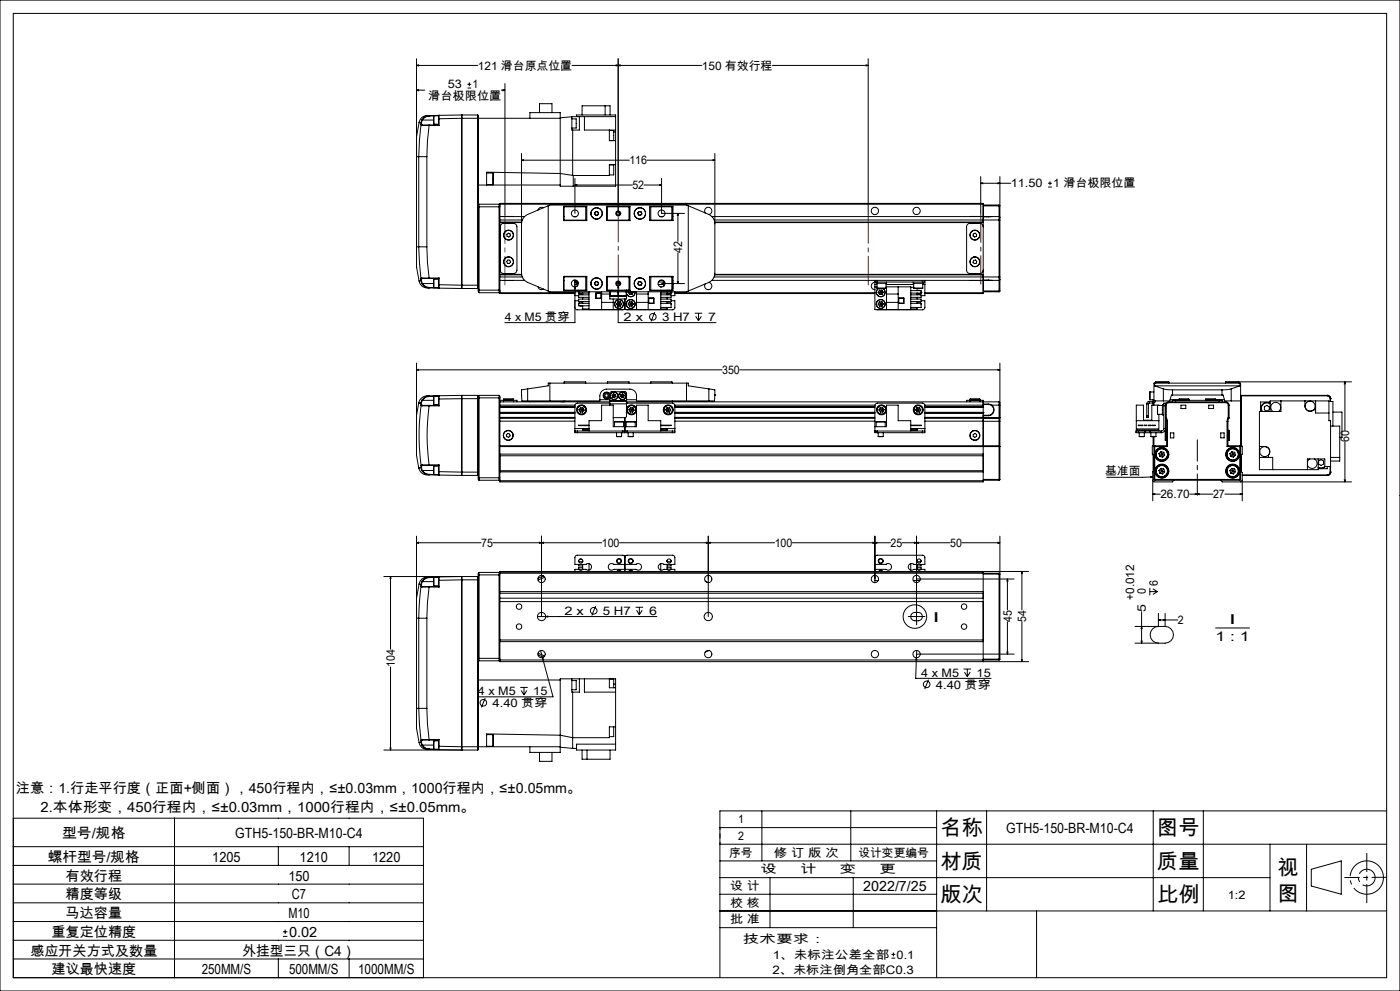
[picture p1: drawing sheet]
<svg xmlns="http://www.w3.org/2000/svg" width="420mm" height="297mm" viewBox="0 0 420 297" stroke-linecap="round" stroke-linejoin="round" font-family="sans-serif">
<g fill="none" stroke="#000" stroke-width=".3">
<path d="M0 0h420v297h-420zM4 4h412v289h-412zM125 19.6l.6-.2v.4zM125 19.6h18.3M125 17.6v56.4M184.9 19.4l.6 .2-.6 .2zM185.5 19.6l.6-.2v.4zM185.5 17.6v46.4M210.5 19.6h-38.9M231.7 19.6h28.8M259.9 19.4l.6 .2-.6 .2zM260.5 17.6v46.8"/>
<path d="M125 27l.6-.1v.3zM125 27h2.4M125.7 36.7l-.7 4.3v6h.6M125.7 36.7l.6 .1M126.3 37.4l-.7 9.6M126.3 37.4l.3 .2M126.3 36.8v.6M126.5 37.2l.2 .3M126.5 37.2l-.2 .2M126.5 36.8v.4M126.5 36.8h-.2M126.6 37.6h2.1"/>
<path d="M126.6 35.9l-.3 .9M126.6 35.9l.1 .1M126.7 37.5h2M126.7 37.5l-.1 .1M126.7 36l-.2 .8M126.7 36h3.4M128.7 34.6h-.2a2.56 2.56 0 0 0-2.8 2.1M128.7 37.6l-.5 4.7-.1 4.7M128.7 37.5v.1M128.7 34.6l-1.2 .4-.9 .9M128.7 34.6v.2M128.7 34.8l-1.5 .5-.5 .7"/>
<path d="M128.7 37.6h3M128.7 37.5h2.9M130.1 34.7l-1.4 .1M130.2 34.7v2.5M130.2 34.7h1.4M130.2 37.2h1.4M131.6 35.6h.1M131.6 34.7v.9M131.6 37.5l.1 .1M131.6 35.6v1.9M131.6 34.7h.1M131.7 34.6v1"/>
<path d="M131.7 34.6l6.8-.1v1M131.7 34.6l-.1 .1M131.7 35.6v2M131.7 34.6h-3M138.5 35.5v50M138.5 35.5l-6.8 .1M138.5 35.5h29.6M138.6 34.5v52M138.6 34.5h4.7M138.6 34.5l-.1 .1M140.2 26.4h1.2M140.2 25.3h1.2"/>
<path d="M140.8 24.7v1.1M143.3 34.5v52M143.3 34.5l.2 51M150.4 27h1.1M150.9 26.9l.6 .1-.6 .2zM151.5 25v39.4M159 35.5v-1.7h9.1v22h16.6v-13.6M161.9 33.8v-2.7h3.7v2.7M171.6 35.6h1.3v2.8h-1.3M171.6 35l-3.5 .3M171.8 39v13.6M173 35v-.5h11.7v5"/>
<path d="M173.8 35v4h-2.2v-4M174.6 34.5v-2.8h8.4v2.8M175.3 35v4h9.4M181.5 31.7v2.8M182.8 39.1h1.3v3M182.8 39v3.1l1.9 .1M184.1 39.5h.6M184.7 39.5v2.7M184.7 35h-13.1M125.6 47h2.5M125.6 47v27M128.1 47v27"/>
<path d="M143.5 55.5h24.6M146 55.3h1.9M146 51.9h1.9M147.9 51.9v3.4M156.5 48l.6-.1v.3zM156.5 46v36.5a2.87 2.87 0 0 0 1.8 2.1l6.2 2.6M156.5 48h32.3M171.8 52.6h.2M171.8 52.6l-3.7-.6-22.1-.4v3.9M172 52.6v3.2M172.5 55.5l.6-.2v.3zM172.5 53.5v10.5"/>
<path d="M172.5 55.5h17.2M182.8 49.4h1.3v3h-1.3M184.7 49.4h-1.9v3.2h-10.8M193.2 55.5h5.3M194.1 48h20.4M197.9 55.3l.6 .2-.6 .1zM198.5 53.5v10.5h6.9M213.9 47.9l.6 .1-.6 .2zM214.5 46v35.9l-.3 1.1a2.84 2.84 0 0 1-1.5 1.6M294.2 54.9l.6-.1v.3zM294.2 54.9h9M294.2 52.9v11.3"/>
<path d="M299.4 54.8l.6 .1-.6 .2zM300 52.9v12.3M314.4 56.1h1.2M314.4 54.9h1.2M315 54.4v1.1M125 74v6l.7 4.2M125 74h.6M125.6 74l.7 9.6M125.6 74h2.5M128.1 74l.1 4.6 .5 4.7M143.5 62h6.5M143.7 61.2v26.5"/>
<path d="M143.7 61.2h6M143.7 61.2l-.2 .3M149.7 61.2v26.5M149.7 61.2l.3 .3M150 61.2v-.2h145v.2M150 61.5v.5M150 61.2v.3M150 62v25M150 64.9h7.4M150 66.7h6.5M150 61.2h145M150 65.9h6.7"/>
<path d="M150 66.6h6.5M150.5 67.1l3.6-.1a1.09 1.09 0 0 1 1 1v13a1.09 1.09 0 0 1-1 1h-3a1.02 1.02 0 0 1-1-1v-13.2zM151 64.9h3M152 70.2l.5-.3 .5 .2 .1 .6-.5 .3-.5-.2zM152.3 77.9l.6 .1 .2 .5-.3 .5-.6-.1-.2-.5zM163.1 62.3l-.2-.1a1.08 1.08 0 0 0-1.5 .8M164.5 61.7l-6.7 2.9a2.99 2.99 0 0 0-1.3 2.5M164.5 61.7v25.5M164.5 61.7l.5-.2h41l.5 .2M169.1 64.9h.1M169.1 61.8h6.9v4.3h-6.9zM169.1 65.9h.1"/>
<path d="M169.2 66h6.8M172 64.9h.9M175.7 62v4M176 62h-6.8v4.1M178.4 64l.2 .4M178.6 64.4l.6 .1M178.7 63.5l-.3 .5M178.7 63.5h.6M179.3 63.5l.2 .5M179.5 64l-.3 .5M182 61.8h7v4.3h-7zM182 62h7"/>
<path d="M182 66h7M182.2 62v4M182.4 61.8l.1 .2M188.7 62v4M191.4 63.7l.1 .6M191.5 64.3l.6 .2M191.9 63.4l.5 .2M191.9 63.4l-.5 .3M192.4 63.6l.1 .6M192.5 64.2l-.4 .3M194.9 62h6.8v4.1M194.9 61.8h7v4.3h-7z"/>
<path d="M194.9 66h6.8M195.2 62v4M198 64.9h.9M201.6 62v4M201.7 64.9h.2M201.7 65.9h.2M203.4 64v8.3M203.4 75.8v9.2M203.4 64l.1 .6h-.3zM206.5 61.7v25.5M206.5 61.7l6.2 2.6M211.6 63.8a1.11 1.11 0 0 1 .4-1.6 1.11 1.11 0 0 1 1.5 .7 1.11 1.11 0 0 1-.8 1.4"/>
<path d="M212.7 64.3l.9 .6a2.87 2.87 0 0 1 .9 2.2M213.6 64.9h82.9M214.2 65.9h85.5M214.4 66.6h80.6M214.5 66.7h80.5M291 64.9h3M292 70.1l.5-.2 .5 .3-.1 .6-.5 .2-.5-.3zM292.1 78l.6-.1 .3 .4-.2 .6-.5 .1-.4-.4zM295 68a1.02 1.02 0 0 0-1-1h-3a1.02 1.02 0 0 0-1 1v13a1.02 1.02 0 0 0 1 1h3a1.02 1.02 0 0 0 1-1M295 61.2v4.7M295 65.9v17.1M295 61.5h4.7"/>
<path d="M295 61.7h4.7M296.5 65h-1.5v.9M296.5 64.9h1.1M296.5 64.9v.1M297.6 64.9l-1.1 .1M297.6 64.9h2.1M299.7 64.9v1M299.7 64.9l.3 .3M299.7 65.9h.3M299.7 61.5l.3 .2h-.3M299.7 61.5v.2M299.7 61.7v3.2"/>
<path d="M299.7 65.9v17.1M300 65.2v.7M300 65.9v17.1M125.7 84.2a2.63 2.63 0 0 0 3 2.1M126.3 83.6l.2 .1M126.3 83.6v.5M126.3 84.1l.2 .1M126.3 84.1l.3 1M126.3 84.1l-.6 .1M126.5 84.2l.2 .8M126.5 83.7v.5M126.6 83.3h2.1"/>
<path d="M126.6 83.3l-.3 .3M126.6 83.3l.1 .2M126.6 85.1a2.46 2.46 0 0 0 2.1 1.2M126.7 83.5h2M126.7 83.5l-.2 .2M126.7 85l-.1 .1M126.7 85l1.3 1 .7 .1M126.7 85h3.4M128.7 83.3v.2M128.7 86.1v.2M128.7 83.3h3M128.7 83.5h2.9"/>
<path d="M128.7 86.3l3 .1M128.7 86.1l1.4 .1M130.2 83.7v2.5M130.2 83.7h1.4M131.6 85.3h.1M131.6 86.2l.1 .2M131.6 85.3v.9M131.6 86.2h-1.4M131.6 83.5v1.8M131.7 85.3v1.1M131.7 83.3l-.1 .2M131.7 83.3v2"/>
<path d="M131.7 85.3l6.8 .2M138.5 85.5v1l-6.8-.1M138.5 85.5h5M138.5 86.3l.1 .2M138.6 86.5h4.7M143.5 85.5v1.5M143.5 87l.2 .7M143.5 86.3l-.2 .2M143.5 87h6.5M143.7 87.7h6M150 87.7v.3h22.5M150 87v.5"/>
<path d="M150 87.5v.2M150 82.3h6.5M150 84h7.4M150 82.2h6.5M150 83h6.7M150 87.7h22.5M150 87.5l-.3 .2M150 82.4h6.5M151 84h3M161.4 86a1.07 1.07 0 0 0 1.7 .6M164.5 87.2l.5 .3h41l.5-.3M169.1 84h.1"/>
<path d="M169.1 82.8h6.9v4.3h-6.9zM169.1 83h.1M169.2 82.8v4.2h6.8M169.2 83h6.8M172 84h.9M172.5 86l.1 .6h-.3zM172.5 83.9v12.8h-21.1M172.5 92.1l.1 .4 .5 .3h14M172.5 90.1h1.1M172.5 88.6h1.1M173 84.5v.4h.5M173.1 84.9v.9"/>
<path d="M173.2 84.5h-.7v.8h.6M173.2 84.2v.3M173.2 84.5h.2M173.6 87.7h.1M173.6 87v.1M173.6 87.5v.3M173.6 90.9v.7h3.1M173.6 87.8h3.1M173.6 90.9h3.1M173.6 87.8l.6 .4 .6-.4v.6M173.7 88h1M173.9 91.6h.7"/>
<path d="M174.8 90.4v.5a.61 .61 0 0 0-.6-.4 .61 .61 0 0 0-.6 .4M174.8 89.1v.5M174.8 91.6v1h1.9M175.7 83v4M176.7 87.5v5.3h21.5v-5.3M176.7 88.4h-3.1v.7h3.1M176.7 89.6h-3.1v.8h3.1M178.4 85l.3 .5M178.6 84.5l-.2 .5M178.8 87.8h1.6v1.6h-1.6zM178.8 87.9h1.5v1.5h-1.5zM179.2 84.5l.3 .4"/>
<path d="M179.2 84.5h-.6M179.3 85.4l-.6 .1M179.5 84.9l-.2 .5M180.5 87.5v5.3M180.5 88.1h2.5M180.5 90.6h3.5M182 82.8h7v4.3h-7zM182 87h7M182 83h7M182.2 83v4M182.5 87l-.1 .1M183 87.5v.2"/>
<path d="M183 88.9v.7h5v-.7M183 87v.1M183 87.7v1.2M183 88.9h5M183 87.7h.1M183.1 88.6h2.2M183.1 87.5v1.1M183.5 87v.1M184 89.6v3.2M185 84.9h.9M185 91.1l.3 .7M185 91.1h1.5"/>
<path d="M185.2 84.5h.5M185.3 87.5v1.1M185.3 90.4h.8M185.3 90.4l-.3 .7M185.3 91.8h.8M185.3 90.4l.4 .7M185.3 87.7h.3M185.5 85.7l.1 .6h-.3zM185.5 84.2v12.5h29.3M185.6 88.6h2.3M185.6 87.5v1.1M185.7 91.1l-.4 .7"/>
<path d="M185.7 91.1l.4 .7M186.1 90.4l.4 .7M186.1 90.4l-.4 .7M186.5 91.1l-.4 .7M187.5 87v.1M187.5 89.6v3.2M187.9 87.5v1.1M187.9 87.7h.1M188 87.5v.2M188 87h.1M188 87.7v1.2M188.1 87l-.1 .1"/>
<path d="M188.5 91.1h1.5M188.5 91.1l.3 .7M188.5 87.6h1.5M188.5 87.6l.3 .7M188.6 87.5l-.1 .1M188.7 83v4M188.8 87.1h.1M188.8 90.4h.8M188.8 91.8h.8M188.8 90.4l-.3 .7M188.8 90.4l.4 .7M188.8 88.3h.8"/>
<path d="M189.1 87.5l.1 .1M189.2 91.1l-.4 .7M189.2 91.1l.4 .7M189.2 87.6l-.4 .7M189.2 87.6l.4 .7M189.3 87.5l-.1 .1M189.6 90.4l.4 .7M189.6 90.4l-.4 .7M189.9 87.5l.1 .1M190 91.1l-.4 .7M190 87.6l-.4 .7M190.5 87.5a1.3 1.3 0 0 1-1 1.4 1.3 1.3 0 0 1-1.5-.9"/>
<path d="M190.6 87.5a1.36 1.36 0 0 1-1 1.4 1.36 1.36 0 0 1-1.6-.8M191 87.5v5.3M191 88.1h3.5M191 90.6h3.5M191.4 85.1l.4 .4M191.6 84.6l-.2 .5M192.1 84.4l.4 .4M192.1 84.4l-.5 .2M192.4 85.4l-.6 .1M192.5 84.8l-.1 .6M194.5 87.5v5.3M194.6 89.3h1.6v1.6h-1.6z"/>
<path d="M194.6 89.4v1.5M194.9 82.8h7v4.3h-7zM194.9 83h6.8M195.2 83v4M196.1 89.4v1.5M196.4 93.5l-1.1 2.8M197.4 85.3h1.7M197.5 84.5h1.9M198 84h.9M198.2 86h.1M198.2 87v.1M198.2 88.4h3.1v.7h-3.1"/>
<path d="M198.2 89.6h3.1v.8h-3.1M198.2 87.8h3.1M198.2 90.9h3.1M198.5 85h6.9M199 84.5v.4h.5M199.1 84.9v.9M200.1 90.4v.5a.61 .61 0 0 1 .6-.4 .61 .61 0 0 1 .6 .4M200.1 87v.1M200.1 89.1v.5M200.1 92.1v.5h-1.9M200.2 88h1M200.4 87.1h.6"/>
<path d="M201.3 87.8l-.6 .4-.6-.4v.6M201.3 87.1h.1M201.3 87.5v.3zM201.3 90.9v.4M201.3 90.1h1.2v2.1l-.6 .6h-14M201.3 87.7h.1M201.3 90.9v1.2h-3.1M201.6 83v4M201.7 84.9h.2M201.7 84.5h.2M201.7 84h.2M201.7 86.4h.1"/>
<path d="M201.7 82.8v4.2h-6.8M201.7 83h.2M201.8 86.4h.1M201.8 84.9v1.5M201.8 85.3h.1M202.5 87.5v1.1h-1.2M202.5 88h60M202.5 87.7h60M203.2 84.4h.3l-.1 .6zM208.4 93.9h2.3M208.7 94.8l.8 1.3M209.5 93.9v2.2"/>
<path d="M210.4 94.8l-.9 1.3M212.7 84.6a1.11 1.11 0 0 1 .8 1.5 1.11 1.11 0 0 1-1.5 .6 1.11 1.11 0 0 1-.4-1.6M212.7 84.6l-6.2 2.6M213.6 84h48.9M214.2 83h85.5M214.4 82.4h80.6M214.5 82.3h80.5M214.5 82.2h80.5M262.5 84.6a1.09 1.09 0 0 0-1.1 1.1 1.09 1.09 0 0 0 1.1 1.1M262.5 84.5h.7M262.5 84h.7M262.5 84.5v.8"/>
<path d="M262.5 84v.5M262.5 85.3v7.5h10.7v-6.8h-7.4M262.5 86h.6M262.5 85.3h.6M263 84.5v.4h3v-.4M263.1 86.4h2.7M263.1 84.9v1.5M263.2 84v.5M263.2 84h13.5M263.2 84.5h13.5M263.5 91.2l.4 .6M263.5 87.6l.3 .7"/>
<path d="M263.5 87.6h.7M263.6 86.4a1.34 1.34 0 0 0-.4 2.1 1.34 1.34 0 0 0 2.1 0 1.34 1.34 0 0 0-.5-2.1M263.7 86.4a1.29 1.29 0 0 0-.5 2 1.29 1.29 0 0 0 2 0 1.29 1.29 0 0 0-.5-2M263.8 90.5l-.3 .7M263.8 90.5l.8 1.3M263.8 87h.8M263.8 87l-.3 .6M263.8 88.3h.8M263.8 87l.4 .6M264.2 87.6l-.4 .7M264.2 87.6l.4 .7M264.6 90.4l-.8 .1"/>
<path d="M264.6 90.4l.4 .7M264.6 90.4l-.7 1.4M264.6 87l.4 .6M264.6 87l-.4 .6M264.6 91.8h-.7M265 91.1l-.4 .7M265 91.1l-1.5 .1M265 87.6l-.4 .7M265 87.6h-.8M265.8 84.9v1.5M265.8 85.3h8.3M266 86v6.8"/>
<path d="M266 88.1h3.5M266 90.6h3.5M269.5 86v6.8M269.6 89.3h1.6v1.6h-1.6zM269.6 89.4v1.5M271.1 89.4v1.5M273.2 87.1h3.1v.7M273.2 88.4h3.1v.7h-3.1M273.2 89.6h3.1v.8h-3.1M273.2 87.8h3.1M273.2 90.9h3.1M273.2 86.1h.9"/>
<path d="M274 84.5v.4h3v-.4M274.1 86.4h.1M274.1 86.4h2.7M274.1 84.9v1.5M274.2 86.4h.1M275.1 90.4v.5a.61 .61 0 0 1 .6-.4 .61 .61 0 0 1 .6 .4M275.1 86.4v.7M275.1 89.1v.5M275.1 92.1v.5h-1.9M275.2 88h1M275.4 87.1h.6M276.3 87.8l-.6 .4-.6-.4v.6"/>
<path d="M276.3 87.5v.3M276.3 90.9v.4M276.3 90.1h1.2v2.1l-.6 .6h-14M276.3 87.7h.1M276.3 90.9v1.2h-3.1M276.7 84.5h.8M276.7 84h.8M276.7 84v.5M276.8 86.4h-2.6M276.8 84.9v1.5M276.8 85.3h.7M277.5 84.5v.8"/>
<path d="M277.5 84v.5M277.5 85.3v3.3h-1.2M277.5 84h19M277.5 87.7h17.5M291 84h3M295 83v4.7M295 87.7v.3h-17.5M295 83v1h1.5M295 87.5h4.7M295 87.2h4.7M296.5 84h1.1M296.5 84h.1"/>
<path d="M297.6 84h2.1M299.7 83h.3M299.7 83v1M299.7 87.2h.3M299.7 87.2v.3M299.7 84v3.2M300 83v.8M300 83.8l-.3 .2M300 87.2l-.3 .3M300 83.8v3.4M125 110.8l.6-.1v.3zM125 108.8v15.7"/>
<path d="M125 110.8h91.6M126.6 119.9l-.3 1M126.6 119.9l.1 .1M126.7 120l-.2 .8M126.7 120h3.4M128.7 118.7a2.65 2.65 0 0 0-3.1 2.1M128.7 118.7a2.6 2.6 0 0 0-2.1 1.2M128.7 118.7v.1M128.7 118.8l-.8 .2-1.2 1M130.1 118.8h-1.4M130.2 118.7v2.5M130.2 118.7h1.4"/>
<path d="M131.6 119.6h.1M131.6 118.7v.9M131.6 119.6v1.9M131.6 118.7h.1M131.7 118.6l6.8-.1v1M131.7 118.6v1M131.7 118.6l-.1 .1M131.7 119.6v2M131.7 118.6l-3 .1M138.5 119.5l-6.8 .1M138.5 119.5v22M138.5 119.5h5"/>
<path d="M138.6 118.5v24M138.6 118.5l-.1 .1M138.6 118.5h4.7M143.3 118.5v24M143.3 118.5l.2 .2M143.5 118.7v.5M143.5 119.2h6.5M143.5 119.2v24M143.7 118.5v25.4M143.7 118.5h6M143.7 118.5l-.2 .2M149.7 118.5v25.4"/>
<path d="M149.7 118.5l.3 .2v.5M150 119.2v14.4M151.1 119.7h3M151.1 119.7v.7M151.1 120h2.9M154.1 119.7v.7M158.3 116.6l-1.8 .2 .1 3.4h1.7M158.3 116.6l6.2-1v-.8h42v.8l6.2 1M158.3 116.6v3.6M165 114.8v5.4M169.2 114.8v-.4h6.5v.4M180 119.8h3"/>
<path d="M182.2 114.8v-.4h6.5v.4M183.7 118.5l.1 .5M183.7 118.5l.5 .1M183.8 119l.5 .2M184.1 118.1l-.4 .4M184.1 118.1l.5 .1M184.1 118.1l.2 1.1M184.2 118.6l-.4 .4M184.2 118.6l.5 .2M184.6 118.2l.1 .6M184.6 118.2l-.4 .4M184.7 118.8l-.4 .4"/>
<path d="M186.2 118.8l.4 .4M186.3 118.2l-.1 .6M186.3 118.2l.4 .4M186.7 118.6l.4 .4M186.7 118.6l-.5 .2M186.8 118.1l.5 .4M186.8 118.1l-.5 .1M186.8 118.1l-.2 1.1M187.1 119l-.5 .2M187.3 118.5l-.2 .5M187.3 118.5l-.6 .1M188 119.8h3"/>
<path d="M195.2 114.8v-.4h6.4l.1 .4M206 114.8v5.4M212.7 116.6l1.8 .2v1.6M212.7 116.6v3.6M214.5 118.4l-.2 1.8h-1.6M214.5 118.4h.1M221.9 110.8h78.1M291 119.7h3M291 119.7v.7M291 120h2.9M294 119.7v.7M299.4 110.7l.6 .1-.6 .2z"/>
<path d="M300 108.8v16.3M344.9 117.5l.1 2.3M344.9 117.5h.1M345 117.5h-.1M345 117.5v2.3M345 119.8h1.2M345 117.5h1.2M345.9 119.8v1.6M346.4 115.6h25.6M346.4 115.6l2.6 1M346.4 114.8v.8M346.7 114.8v-.4h4v.4"/>
<path d="M346.7 114.6h4M349 116.6l2.8 .2M349 116.6v3.6M351 119.8h2.7M351.8 118.4h-.4l-.5 1.8h-1.9M351.8 116.8h14.8M351.8 118.4h14.8M351.8 116.8v1.6M352.7 120h-1v.4M352.7 120h13M352.7 120v.4M353.7 119.7h3"/>
<path d="M353.7 119.9l.1 .1M353.7 119.9h3M353.7 119.7v.2M356.7 119.9l-.1 .1M356.7 119.7v.2M361.7 119.7h3M361.7 119.9v.1M361.7 119.9h3M361.7 119.7v.2M364.7 119.9l-.1 .1M364.7 119.8h2.6M364.7 119.7v.2"/>
<path d="M365.7 120h1v.4M365.7 120v.4M366.6 118.4h.3l.5 1.8h2M366.6 116.8v1.6M367.7 114.6h4M369.4 116.6l-2.8 .2M369.4 116.6v3.6M371.7 114.4v.4M372 115.6l-2.6 1M372 114.8v.8M372.2 118.5h26M372.2 119.2h.2"/>
<path d="M372.4 119.2v14.4M398.2 118.5h.1M398.2 118.5a.96 .96 0 0 1 1 1M398.2 118.6a.84 .84 0 0 1 .8 .9M398.2 118.6l-26 .1 .2 .5M398.2 118.5v.1M399 119.5h.2M399 119.5v.8M399.2 119.5h.1M399.2 119.5v.8M403.5 114.4v14.6M403.5 114.4l.1 .6h-.3z"/>
<path d="M405.4 114.4h-37.7v.4M125 124.5v12l.6 3.7M125.6 120.8h.1M125.6 120.8l.7 .1M125.6 120.8l-.6 3.7M126.3 120.9v.5M126.3 121.4a69.4 69.4 0 0 0 0 18.2M126.3 121.4l.3 .2M126.3 139.6l.2 .1M126.3 139.6v.5M126.5 121.3l.2 .2M126.5 121.3l-.2 .1"/>
<path d="M126.5 120.8v.5M126.5 139.7v.5M126.5 120.8l-.2 .1M126.6 139.3h2.1M126.6 139.3l-.3 .3M126.6 121.6h2.1M126.6 139.3l.1 .2M126.7 121.5h2M126.7 121.5l-.1 .1M126.7 139.5h2M126.7 139.5l-.2 .2M128.7 121.6a65.7 65.7 0 0 0 0 17.7"/>
<path d="M128.7 121.5v.1M128.7 139.3v.2M128.7 121.6h3M128.7 139.3h3M128.7 139.5h2.9M128.7 121.5h2.9M130.2 139.7v2.5M130.2 121.2h1.4M130.2 139.7h1.4M131.6 121.5l.1 .1M131.6 139.5v1.9M131.7 139.3l-.1 .2"/>
<path d="M131.7 139.3v2.1M150 133.6v.2M150 133.8h149.7M150 136.1h145M150 136.6h145M150 133.6h149.7M150 120.4h33M150 122h22.5M150 123.7h22.5M150 122.1h22.5M150 123.6h22.5M150 121.4h22.5"/>
<path d="M150 125.1h22.5M150 125.4h22.5M150 126.2h22.5M150 121.8h22.5M150 123.8h22.5M150.1 120.4v-.4h5v.4M151.9 130.3l.4-.4 .6 .2 .1 .5-.4 .5-.6-.2zM158.3 120.2h21.7a3.5 3.5 0 0 1 .6-3l1.4-.6h7a1.99 1.99 0 0 1 2 2v1.6h21.7M159 120.4h9.1M169.2 120.4h-.6M169.2 120.2v.2M172.5 129.2v.5h.7"/>
<path d="M172.5 129.2h.7M172.5 128.4v.8M172.5 128.4h4.2M173.2 129.2h13.5M173.2 129.2v.5M173.2 129.7h13.5M173.7 122.8l.4 .7M173.7 122.8h.8M174.1 123.5h.7M174.1 122.2h.8M174.1 122.2l-.4 .6M174.1 122.2l.4 .6"/>
<path d="M174.5 122.8l-.4 .7M174.5 122.8l.3 .7M174.5 122.8l.7 .1M174.9 122.2l.3 .7M174.9 122.2l-.4 .6M175.2 122.9l-.4 .6M176.7 129.2v-3.1h3.8v-4.7h3.5v6.5h7v-6.5h3.5v4.7h3.7v3.1M176.7 128.5h-1.9v.4h1.9M176.7 127.4h-3.1l3.1 .2M183 120.3v.7M183 120v.3M183 120v-2.1l.4-.5 4.3 .1 .3 .3v2.2"/>
<path d="M183 120.8l-10.2 .2-.3 .5v6.9M183 120.3h5M183 121h5M183 121v.4M183 120h5M184 125.2h3.5M184.4 126.4h2.7M184.4 126.4v1.5M185 130.8h1.5M185 129.7v1.1M186.5 129.7v1.1M186.7 129.7h.8"/>
<path d="M186.7 129.2h1.5M186.7 129.2v.5M187.1 126.4v1.5M187.5 129.7h.7M187.5 125.2v4.5M187.9 126.4h2.7M187.9 126.4v1.5M188 120.3v.7M188 121v3.8l-.5 .4M188 120v.3M188 120.9l14.1 .1 .4 .5v6.9M188 120.4h111.7"/>
<path d="M188.2 129.2h13.5M188.2 129.7h13.5M188.2 129.2v.5M188.5 130.8h1.5M188.5 129.7v1.1M188.7 122.8l.4 .7M188.7 122.8h.8M189.1 123.5h.7M189.1 122.2h.8M189.1 122.2l-.4 .6M189.1 122.2l.4 .6M189.5 122.8l-.4 .7"/>
<path d="M189.5 122.8l.3 .7M189.5 122.8l.7 .1M189.9 122.2l.3 .7M189.9 122.2l-.4 .6M190 129.7v1.1M190.2 122.9l-.4 .6M190.6 126.4v1.5M198.2 128.5h1.9v.4h-1.9M198.2 127.4h3.1l-3.1 .2M198.2 128.4h4.3M199.7 122.8l.4 .7M199.7 122.8h.8"/>
<path d="M200.1 123.5h.7M200.1 122.2h.8M200.1 122.2l-.4 .6M200.1 122.2l.4 .6M200.5 122.8l-.4 .7M200.5 122.8l.3 .7M200.5 122.8l.7 .1M200.9 122.2l.3 .7M200.9 122.2l-.4 .6M201.2 122.9l-.4 .6M201.7 129.2h.8M201.7 120.2v.2"/>
<path d="M201.7 129.2v.5M202.5 129.2v.5h-.8M202.5 128.4v.8M202.5 122h60M202.5 123.7h60M202.5 122.1h60M202.5 123.6h60M202.5 121.4h60M202.5 125.1h60M202.5 125.4h60M202.5 126.2h60M202.5 121.8h60"/>
<path d="M202.5 123.8h60M262.5 129.2h.7M262.5 127.9h3.5v-6.5h3.5v4.7h3.7v3.1M262.9 126.4h2.7M262.9 126.4h.1M262.9 126.4v1.5M263.2 129.2h13.5M263.2 129.7h13.5M263.2 129.2v.5M263.5 130.8h1.5M263.5 129.7v1.1M263.7 122.9l.4 .6"/>
<path d="M264.1 122.2l-.4 .7M264.1 122.2l.4 .6M264.5 122.8l-.4 .7M264.5 122.8l.4 .7M264.8 122.2h-.7M264.8 122.2l.4 .6M264.8 122.2l-.3 .6M264.9 123.5h-.8M265 129.7v1.1M265.2 122.8l-.3 .7M265.2 122.8l-1.5 .1M265.6 126.4v1.5"/>
<path d="M273.2 128.5h1.9v.4h-1.9M273.2 127.4h3.1l-3.1 .2M273.2 128.4h4.3M274.7 122.8l.4 .7M274.7 122.8h.8M275.1 123.5h.7M275.1 122.2h.8M275.1 122.2l-.4 .6M275.1 122.2l.4 .6M275.5 122.8l-.4 .7M275.5 122.8l.3 .7M275.5 122.8l.7 .1"/>
<path d="M275.9 122.2l.3 .7M275.9 122.2l-.4 .6M276.2 122.9l-.4 .6M276.7 129.2h.8M276.7 129.2v.5M277.5 128.4v-6.9l-.4-.5-13.9-.2-.4 .2-.3 .5v8.2h.7M277.5 129.2v.5h-.8M277.5 128.4v.8M277.5 122h17.5M277.5 123.7h17.5M277.5 122.1h17.5M277.5 123.6h17.5"/>
<path d="M277.5 121.4h17.5M277.5 125.1h22.2M277.5 125.4h22.2M277.5 126.2l22.2 .1M277.5 121.8h17.5M277.5 123.8h17.5M290 120.4v-.4h5v.4M292 130.2l.5-.3 .5 .3v.6l-.5 .3-.5-.3zM295 125.4v19h-145v-10.6M295 120.4v1M295 121.8v.2M295 123.7v.1"/>
<path d="M295 125.1v.3M295 123.7h.1M295 120.4v.7h1.5M295 121.4v.4M295 122v1.7M295 123.8v1.3M295 124.5h1.5M295 124.6h1.5M295 121.2h1.5M296.5 121.2a1.62 1.62 0 0 1 1.6 1.6 1.62 1.62 0 0 1-1.6 1.7M296.5 121.1l1.1 .3M296.5 121.1v.1"/>
<path d="M296.5 124.5v.1M297.6 121.4a1.79 1.79 0 0 1 .5 2 1.79 1.79 0 0 1-1.6 1.2M297.6 121.4h2.1M299.7 133.6l.3 .2h-.3M299.7 133.6v.2M299.7 120.4v1M299.7 120.4l.3 .2v.8h-.3M299.7 125.1v.3M299.7 125.1h.3M299.7 125.4v.9M299.7 126.3h.3M299.7 121.4v3.7"/>
<path d="M299.7 126.3v7.3M299.7 133.8v9.9M300 125.3l-.3 .1M300 125.1v.2M300 125.3v1M300 126.3v17.4M340.9 126.1h6.8M341 128.5h6.5v.4h-6.5zM341.5 127.4l1.3 .2zM341.5 129.2h-.7v.5h.7M341.5 129.2h6.9M341.5 129.7h2"/>
<path d="M341.5 129.2v.5M341.8 130.8h1.5M341.8 129.7v1.1M343.3 127.4l.7 .2zM343.3 129.7v1.1M343.5 129.7h1.5M343.5 129.2v.5M344 124.7v.5h.5v-.5M344 121h.5M344 124.7h.5M344 121v3.7M344.5 127.4l.8 .2z"/>
<path d="M344.5 121v3.7M344.8 120.3l-.6 .2-.2 .5M344.8 120.8l-.3 .2M344.8 120.3v.5M345 129.7h3.4M345 129.2v.5M345.3 130.8h1.5M345.3 129.7v1.1M345.8 127.4l.8 .2zM345.9 133.6l-.2 .1v2.4l.5 .5M345.9 133.6h4.1M345.9 130.9v2.7"/>
<path d="M345.9 136.3v5.1M346.2 120l-.2 .3h-1.2M346.2 133.8h.2M346.2 133.8l.1-.2 .1 .2M346.2 120.8v.6M346.2 130.9v2.7M346.2 133.8v9.9M346.4 133.8h3.8M346.4 133.8v9.9M346.7 120.2l-.6 .6h-1.3M346.8 129.7v1.1M347.3 121.5h.1"/>
<path d="M347.2 121.5l.1 2.7M347.3 121.5v2.7M347.3 121.5h1.4M347.3 124.2h1.4M347.7 121.5l-2.2-.1v4.5h-2.5v-4.5h-2.1v7.8M347.7 124.2v5M347.7 136l.2 .8M347.7 136l.8 .2M347.9 136.8l.9 .2M348.3 135.4l-.6 .6M348.3 135.4l.8 .2M348.3 135.4l.2 .8"/>
<path d="M348.4 129.2v.5M348.5 136.2l-.6 .6M348.5 136.2l.9 .2M348.5 136.2l.3 .8M349 120.2h-2.8v-5.4h26v18.8M349.1 121.4h-.4v3h.4M349.1 128.4l-.3 .7-.4 .1M349.1 128.4h.5M349.1 121.6h.5M349.1 121.6v6.8M349.1 135.6l.3 .8M349.1 135.6l-.6 .6"/>
<path d="M349.4 136.4l-.6 .6M349.6 129v3M349.6 121.4v-.6h-.5v.8M349.6 128.4a1.26 1.26 0 0 1-1.2 1.3M349.6 121.4h.3M349.6 132h.3M349.6 129h.3M349.6 121.4v7M349.7 125.4l.3 .9M349.9 125.1v.2M349.9 125.1h-.3l.1 .3M349.9 121.4v3.7"/>
<path d="M349.9 129l.1 .1M349.9 125.3l.3 1M349.9 125.3l-.2 .1M349.9 129v3M350 131.9l-.1 .1M350 133.6l.2 .2M350 126.3h.2M350 126.3v7.3M350.2 126.3v7.5M350.6 120.7l-.5 .2-.2 .5M350.6 120.4v.3M350.6 120.4a.96 .96 0 0 0-1 1"/>
<path d="M350.6 120.4h17.1M350.6 120.7h17.1M351.1 129.7h1v1.5h-1zM354.3 121.4h1.4v1h-1.4zM362.6 121.4h1.5v1h-1.5zM366.2 129.7h1v1.5h-1zM367.7 120.7l.6 .2 .2 .5M367.7 120.4v.3M367.7 120.4a.96 .96 0 0 1 1 1M368.1 126.3h.3M368.1 133.8h3.8M368.1 126.3v7.5"/>
<path d="M368.4 131.9v.1M368.4 133.6l-.3 .2M368.4 133.6h4M368.4 126.3v7.3M368.4 129v.1M368.4 125.3l-.3 1M368.4 125.3l.3 .1M368.4 129v3M368.4 132h.3M368.4 129h.3M368.5 125.1h.2M368.5 121.4h.2"/>
<path d="M368.5 125.1l-.1 .2M368.5 121.4v3.7M368.7 125.4l-.3 .9M368.7 129v3M368.7 125.1v.3M368.7 121.4v3.7M369 136l.2 .8M369 136l.8 .2M369.2 136.8l.8 .2M369.4 120.2h2.8M369.6 135.4l-.6 .6M369.6 135.4l.8 .2"/>
<path d="M369.6 135.4l.2 .8M369.8 136.2l.8 .2M369.8 136.2l.2 .8M369.8 136.2l-.6 .6M370.4 135.6l.2 .8M370.4 135.6l-.6 .6M370.6 136.4l-.6 .6M371.9 133.8h.3M371.9 133.8v-.2l.3 .2M371.9 133.8v9.9M372.2 133.8v9.9M372.4 133.6l.3 .1v2.4l-.5 .5"/>
<path d="M372.4 136.3v5.1M377.8 133.8h1.6a1.56 1.56 0 0 1 1.4 .9 1.56 1.56 0 0 1-.3 1.7v.7M377.8 137.1h4v3.7M379.3 121.9l.7-.4 .8 .4v.9l-.8 .4-.7-.4zM381 120.9a1.73 1.73 0 0 0-2.2 .2 1.73 1.73 0 0 0-.2 2.2M381 121a1.65 1.65 0 0 0-2.1 .2 1.65 1.65 0 0 0-.2 2.1M381 123.3v-3.1h17.7v5.9h.5v15.4M381 120.5h-2.8v2.8M381.9 123.3a1.5 1.5 0 0 1-.3-2.2 1.5 1.5 0 0 1 2.2 0 1.5 1.5 0 0 1-.3 2.2M384.3 120.2v3.1h-6.5v17.5h17.7v-3.3M391.5 120.2v1.5a1.56 1.56 0 0 0 .9 1.5 1.56 1.56 0 0 0 1.7-.4h.6M393 137.5l-.8 .9"/>
<path d="M394.3 137.5a1.5 1.5 0 0 1 .3 2.5 1.5 1.5 0 0 1-2.4-.6M394.7 120.2v3.6h4M395.6 138.2l.7-.4 .8 .4v.9l-.8 .4-.7-.4zM397.5 139.8a1.72 1.72 0 0 1-2 .2M397.6 139.8l-.1 .1a1.73 1.73 0 0 1-2 .3M398.2 139.8v.7h-2.7M398.7 120.3h1.2v7.4M399 139.8v1.7M399.2 139.8h-1.8v-2.3h-5.2v3.3M399.2 137.1h2.7M399.2 127.7h2.7v10.5h-2.7M399.9 123.5h2.7v7.6h-.7"/>
<path d="M403.5 132.5v11.9M125.6 140.2a2.65 2.65 0 0 0 3.1 2.1M125.6 140.2h.1M126.3 140.1l.2 .1M126.3 140.1l.3 1M126.3 140.1l-.7 .1M126.5 140.2l.2 .8M126.6 141.1a2.63 2.63 0 0 0 2.1 1.2M126.7 141l-.1 .1M126.7 141l.5 .6 1.5 .6M126.7 141h3.4M128.7 142.2v.1"/>
<path d="M128.7 142.3l3 .1M128.7 142.2h1.4M130.2 142.2h1.4M131.6 141.4v.8M131.6 141.4h.1M131.6 142.2l.1 .2M131.6 142.2h.1M131.7 141.4v1M131.7 141.4l6.8 .1M138.5 141.5v1l-6.8-.1M138.5 141.5h5M138.5 142.3l.1 .2"/>
<path d="M138.6 142.5h4.7M143.5 143.2v.5l.2 .2M143.5 142.3l-.2 .2M143.5 143.2h6.5M143.7 143.9h6M150 141.1h145M150 141.4h145M150 144.1h145M150 143.7l-.3 .2M295 143.7h4.7M295 143.9h4.7M299.7 143.7h.3"/>
<path d="M299.7 143.7v.2M300 143.7l-.3 .2M345.2 142.8l.6 .1-.6 .2zM345.8 148.1l.6-.1v.2zM345.8 148.1h2.3M345.8 142.9l-13.8 .1M346.2 143.7l.2 .2M346.2 143.7h.2M346.2 141.1l-.4 .3v8.7M346.4 143.7v.2M346.4 143.7h25.5M346.4 143.9h25.5"/>
<path d="M347.7 141l.2 .8M347.7 141l1.7 .4M347.9 141.8l.9 .2M348.3 140.4l.8 .2M348.3 140.4l-.6 .6M348.3 140.4l.2 .8M348.5 141.2l-.6 .6M348.5 141.2l.3 .8M349.1 140.6l.3 .8M349.1 140.6l-.6 .6M349.4 141.4l-.6 .6M352.2 143.9l-.5 .5h-5.5l-.4-.3"/>
<path d="M356.9 148.1h7M358.6 148l.6 .1-.6 .1zM359.2 148.1l.6-.1v.2zM366.2 143.9l.5 .5h38.7M367.5 148.1h5.2M369 141l.2 .8M369 141l.8 .2M369.2 141.8l.8 .2M369.6 140.4l-.6 .6M369.6 140.4l.8 .2M369.6 140.4l.2 .8M369.8 141.2l.2 .8"/>
<path d="M369.8 141.2l.8 .2M370.4 140.6l.2 .8M370.4 140.6l-1.2 1.2M370.6 141.4l-.6 .6M371.9 143.7v.2M371.9 143.7h.3M372.1 148l.6 .1-.6 .1zM372.2 143.7l-.3 .2M372.2 141.1l.5 .5v8.5M372.7 142.5h25.5M372.7 143.9l-.5 .5M372.7 142.3h25.5"/>
<path d="M398.2 142.5h.1M398.2 142.3v.2M399 141.5a.84 .84 0 0 1-.8 .8M399 141.5h.2M399.2 141.5h.1M399.2 141.5a.96 .96 0 0 1-1 1M403.3 143.8h.3l-.1 .6zM117.2 172.8v21.8M117.2 172.8l.1 .6h-.3zM125 162.7l.6-.2v.3zM125 160.7v51.6M125 162.7h19.3"/>
<path d="M125.7 175l-.7 4.3v6h.6M125.7 175l.6 .2M126.3 175.7l-.7 9.6M126.3 175.7l.3 .2M126.3 175.2v.5M126.5 175.5l-.2 .2M126.5 175.5l.2 .3M126.5 175.1v.4M126.5 175.1l-.2 .1M126.6 175.9h2.1M126.6 174.2l-.3 1M126.6 174.2l.1 .1"/>
<path d="M126.7 175.8h2M126.7 175.8l-.1 .1M126.7 174.3l-.2 .8M126.7 174.3h3.4M128.7 173h-.2a2.56 2.56 0 0 0-2.8 2M128.7 175.9l-.5 4.7-.1 4.7M128.7 175.8v.1M128.7 173l-1.2 .3-.9 .9M128.7 173v.1M128.7 173.1l-1.5 .6-.5 .6M128.7 175.9h3M128.7 175.8h2.9"/>
<path d="M130.1 173.1h-1.4M130.2 173v2.5M130.2 173l1.4 .1M130.2 175.5h1.4M131.6 175.8l.1 .1M131.6 173.9h.1M131.6 173.1v.8M131.6 173.9v1.9M131.7 172.9v1M131.7 172.9l6.8-.1v1M131.7 172.9l-.1 .2M131.7 173.9v2"/>
<path d="M131.7 172.9l-3 .1M138.5 172.9l.1-.1v52l-.1-.2M138.5 173.8v50M138.5 173.8l-6.8 .1M138.5 173.8h5M143.3 172.8v52M143.3 172.8h-28.2M143.3 172.8l.2 .1M143.5 172.3v25M143.5 172.3h6.5M143.7 171.6v26.4M143.7 171.6l-.2 .2v.5"/>
<path d="M143.7 171.6h6M147.9 162.7h32.7M149.7 171.6v26.4M149.7 171.6l.3 .2h149.7M150 177.3h145M150 177.8h145M150 171.4h145M161.9 162.5l.6 .2-.6 .1zM162.5 162.7l.6-.2v.3zM162.5 160.7v24.1M163.1 172.6l-1.7 .7M163.4 173l-2 .8"/>
<path d="M172.5 171.3v-.7h3.2a1.03 1.03 0 0 0 1.5 0 1.03 1.03 0 0 0 0-1.4 1.03 1.03 0 0 0-1.5 0h-3.2l.1-2.5 .5-.3h13.8l.4 .2 .2 .5 .2-.5 .4-.2h13.8l.5 .3 .1 2.5h-3.3a1.03 1.03 0 0 0-1.4 0 1.03 1.03 0 0 0 0 1.4 1.03 1.03 0 0 0 1.4 0h3.3v.7M173.6 168v.3M173.6 169.2v.4h1.2M173.6 168.3h1.2M173.7 171.3l.5-.3 .5 .3M173.9 167.6h.7M174.8 168v.3M174.8 169.2v1.4M174.8 170.1h-1.2v.5M176.7 168.9v1.9M182.6 169.3a1.35 1.35 0 0 1 1.6-.1h6.5a1.03 1.03 0 0 1 1.5 0 1.03 1.03 0 0 1 0 1.4 1.03 1.03 0 0 1-1.5 0h-6.5a1.02 1.02 0 0 1-1.4 .1 1.02 1.02 0 0 1-.2-1.4zM185.1 171.3l.6-.4 .7 .4"/>
<path d="M185.2 171.3l.5-.3 .5 .3M187.1 166.5h.8M187.5 166.5v4.8M188.6 171.3l.6-.4 .7 .4M188.7 171.3l.5-.3 .5 .3M198.2 168.9v1.9M200.1 168v.3M200.1 169.2v1.4M200.1 170.1h1.2v.5M200.1 168.3h1.2M200.2 171.3l.5-.3 .5 .3M201.3 168v.3"/>
<path d="M201.3 169.2v.4h-1.2M211.6 174.2l1.1 .4M211.9 162.5l.6 .2-.6 .1zM212.5 162.7l.6-.2v.3zM212.5 160.7v24.1M232.4 162.7h-46.6M237.7 162.7h29.5M261.9 162.5l.6 .2-.6 .1zM262.5 162.7l.6-.2v.3zM262.5 174v.6M262.5 169.2h3.2a1.03 1.03 0 0 1 1.5 0 1.03 1.03 0 0 1 0 1.4 1.03 1.03 0 0 1-1.5 0h-3.2M262.5 167.1l.2-.5 .4-.2h13.8l.5 .3 .1 2.5h-3.3a1.03 1.03 0 0 0-1.4 0 1.03 1.03 0 0 0 0 1.4 1.03 1.03 0 0 0 1.4 0h3.3v.7"/>
<path d="M262.5 160.7v13.3M262.5 166.5h.4M262.5 174h1M263.6 171.3l.1-.2a.73 .73 0 0 1 1.2 .2M263.7 171.3l.5-.3 .5 .3M273.2 168.9v1.9M274 174h2M274.4 162.5l.6 .2-.6 .1zM275 173.5h29.2M275 162.7l.6-.2v.3zM275 160.7v21.6M275.1 168v.3"/>
<path d="M275.1 169.2v1.4M275.1 170.1h1.2v.5M275.1 168.3h1.2M275.2 171.3l.5-.3 .5 .3M276.3 168v.3M276.3 169.2v.4h-1.2M285 162.7h-14.3M288.6 162.7h11.4M295 179.3h-145M295 171.3v27M295 172h4.7M299.4 162.5l.6 .2-.6 .1z"/>
<path d="M299.7 171.8l.3 .2h-.3M299.7 171.8v.2M299.7 172v25.6M300 160.7v36.9M302.2 173.5v9.3M302.2 173.5l.2 .6h-.3zM306.6 171.3v11.5M306.6 171.3l.1 .6h-.3zM308.6 171.3h-158.6v27h158.6M344.9 176.2v2.2M344.9 177.3h2.3M345.9 176.5l1.3 .8"/>
<path d="M347.2 177.3l-1.3 .8M117.2 199.9v24.9M125.6 185.3h2.5M125.6 185.3v27M128.1 185.3v27M143.5 197.8l-.2 27M143.5 197.3v.5M143.5 197.3h6.5M143.5 197.8l.2 .2M143.7 198h6M150 180.2l145 .1M150 192.3h145"/>
<path d="M150 191.8h145M161.2 184.8h35.9M161.4 196.3l1.7 .7M161.4 195.8l2 .8M162.2 195l.5 2.1M162.7 197.1l.4 .6h-.3zM162.7 197.1l3.2 11.7h-22.6M163.7 184.8l.6-.2v.3zM178.7 181.6l-1.1 2.9M190.7 182h2.2M191 182.9l.8 1.4M191.8 182v2.3"/>
<path d="M192.7 182.9l-.9 1.4M212.7 195l-1.1 .4M273.6 183.9a2.17 2.17 0 0 1 3 .4 1.25 1.25 0 0 1-1.1 1.8 1.83 1.83 0 0 1-2.2-.8v-1zM273.7 184.8h2.5M274.9 197.1l.2 .6h-.4zM274.9 197.1l-.2 6.2h22.6M275 196h29.2M275 183.5v2.6M275 194.9l-.1 2.2M295 197.6h4.7M299.7 197.6h.3M299.7 197.6v.2"/>
<path d="M299.7 197.8h-149.7l-.3 .2M300 197.6l-.3 .2M302.1 195.4h.3l-.2 .6zM302.2 186.3v9.7M306.4 197.7h.3l-.1 .6zM306.6 186.3v12M342.3 192.2h.4l-.2 .6zM342.5 187.7l.2 .6h-.4zM342.5 183.3v9.5M347.5 185.8l.6-.1v.3zM347.5 183.8v3.9a2.5 2.5 0 0 0-2.4 2.5 2.5 2.5 0 0 0 2.4 2.6M347.5 185.8h5.8"/>
<path d="M348.9 185.7l.6 .1-.6 .2zM349.5 187.7a2.5 2.5 0 0 1 2.5 2.5 2.5 2.5 0 0 1-2.5 2.6h-9M349.5 187.7h-9M349.5 183.8v3.9M364.7 188.2h10.2M125 212.3v6l.7 4.2M125 212.3h.6M125.6 212.3l.7 9.6M125.6 212.3h2.5M128.1 212.3l.1 4.7 .5 4.6M143.5 203.8h24.6M145.6 209.2l-1.2 2.8"/>
<path d="M156.1 206h2.2M156.4 206.9l.8 1.4M157.2 206v2.3M158 206.9l-.8 1.4M171.6 204h1.3v2.7h-1.3M171.6 203.4v4h2.2v-4M171.8 207.4v16.9M175.3 203.4v4h9.4M182.8 203.5h1.3v2.6M182.8 203.4v2.7h1.9M184.1 217.8v3h-1.3M184.1 205h.6"/>
<path d="M184.7 205v1.1M184.7 206.1v18.7h-11.7v-1.8h11.7M184.7 205v-1.6h-16.6v22.1h-9.1v-1.7M184.7 217.8h-1.9v3.3h-11l-3.7-.8-22.1-.3v3.8M278.6 203.7l-1.2 2.8M289.1 200.5h2.2M289.3 201.4l.9 1.4M290.2 200.5v2.3M291 201.4l-.8 1.4M117 224.2h.3l-.1 .6zM125.7 222.5a2.63 2.63 0 0 0 3 2.1M126.3 221.9l.2 .1"/>
<path d="M126.3 221.9v.6M126.3 222.5h.2M126.3 222.5l.3 .9M126.3 222.5h-.6M126.5 222.5l.2 .8M126.5 222v.5M126.6 221.6h2.1M126.6 221.6l-.3 .3M126.6 221.6l.1 .2M126.6 223.4a2.46 2.46 0 0 0 2.1 1.2M126.7 221.8h2M126.7 221.8l-.2 .2"/>
<path d="M126.7 223.3l-.1 .1M126.7 223.3l1.3 1 .7 .2M126.7 223.3h3.4M128.7 221.6v.2M128.7 224.5v.1M128.7 221.6h3M128.7 221.8h2.9M128.7 224.6l3 .1M128.7 224.5h1.4M130.2 222v2.5M130.2 222h1.4M131.6 223.7v.8"/>
<path d="M131.6 223.7h.1M131.6 224.5l.1 .2M131.6 224.5h-1.4M131.6 221.8v1.9M131.7 223.7v1M131.7 221.6l-.1 .2M131.7 221.6v2.1M131.7 223.7l6.8 .1M138.5 223.8v1l-6.8-.1M138.5 223.8h29.6M143.3 224.8h-28.2M146 223.7h1.9"/>
<path d="M146 220.2h1.9M147.9 220.2v3.5M161.9 225.5v2.7h3.7v-2.7M168.1 223.9l3.7 .4M171.8 224.3h1.2M174.6 224.8v2.7h8.4v-2.7M176.1 224.8v2.7M4 245.2h123v47.8M4 253.7h123M4 259.4h123M52.4 245.2v47.8M83.5 253.7v5.7"/>
<path d="M104.7 253.7v5.7M216 253h200M216 248h65M216 258h65M228.6 243v15M255.2 243v15M281 243v50M296 243v30M346 243v30M361 243v30M381 253v20M392 253v20"/>
<path d="M416 243h-200v50M4 265h123M4 270.6h123M4 276.2h123M84.9 279.3h1.3M85.5 278.6v1.3M216 278h65M216 273h200M216 263h165M216 268h65M231 263v15M256 263v15"/>
<path d="M311 273v20M393.4 260.5l9-2.5v10l-9-2.5zM4 281.8h123M4 287.4h123M83.5 287.4v5.6M84.9 280.6h1.3M104.7 287.4v5.6M267.4 287.2h1.2M267.4 286h1.2M268 285.5v1.1"/>
<circle cx="152.6" cy="78.5" r="1.51"/>
<circle cx="152.6" cy="70.5" r="1.43"/>
<circle cx="152.6" cy="70.5" r="1.49"/>
<circle cx="152.6" cy="78.5" r="1.43"/>
<circle cx="172.5" cy="64" r="1.05"/>
<circle cx="179" cy="64" r="1.73"/>
<circle cx="179" cy="64" r="1.67"/>
<circle cx="185.5" cy="63.9" r=".51"/>
<circle cx="185.5" cy="64" r=".75"/>
<circle cx="192" cy="64" r="1.74"/>
<circle cx="192" cy="64" r="1.68"/>
<circle cx="198.5" cy="64" r="1.05"/>
<circle cx="262.5" cy="63.2" r="1.1"/>
<circle cx="275" cy="63.2" r="1.09"/>
<circle cx="292.5" cy="78.5" r="1.43"/>
<circle cx="292.5" cy="70.5" r="1.5"/>
<circle cx="292.5" cy="78.5" r="1.49"/>
<circle cx="292.5" cy="70.5" r="1.44"/>
<circle cx="172.5" cy="85" r="1.06"/>
<circle cx="179" cy="85" r="1.69"/>
<circle cx="179" cy="85" r="1.71"/>
<circle cx="185.5" cy="85" r=".76"/>
<circle cx="185.5" cy="85" r=".51"/>
<circle cx="185.7" cy="91.1" r="1.35"/>
<circle cx="185.7" cy="91.1" r="1.3"/>
<circle cx="189.2" cy="91.1" r="1.35"/>
<circle cx="189.2" cy="91.1" r="1.3"/>
<circle cx="192" cy="85" r="1.72"/>
<circle cx="192" cy="85" r="1.69"/>
<circle cx="195.9" cy="94.9" r=".99"/>
<circle cx="198.5" cy="85" r="1.06"/>
<circle cx="264.2" cy="91.1" r="1.35"/>
<circle cx="264.2" cy="91.1" r="1.3"/>
<circle cx="182" cy="118.5" r=".99"/>
<circle cx="182" cy="118.5" r=".5"/>
<circle cx="182" cy="118.5" r=".84"/>
<circle cx="184.2" cy="118.6" r="1.16"/>
<circle cx="184.2" cy="118.6" r="1.1"/>
<circle cx="186.7" cy="118.6" r="1.11"/>
<circle cx="186.7" cy="118.6" r="1.15"/>
<circle cx="152.5" cy="130.5" r="1.5"/>
<circle cx="152.5" cy="130.5" r="1.42"/>
<circle cx="174.5" cy="122.8" r="1.29"/>
<circle cx="174.5" cy="122.8" r="1.36"/>
<circle cx="174.5" cy="122.8" r="1.5"/>
<circle cx="189.5" cy="122.8" r="1.29"/>
<circle cx="189.5" cy="122.8" r="1.49"/>
<circle cx="189.5" cy="122.8" r="1.35"/>
<circle cx="200.5" cy="122.8" r="1.29"/>
<circle cx="200.5" cy="122.8" r="1.36"/>
<circle cx="200.5" cy="122.8" r="1.5"/>
<circle cx="264.5" cy="122.8" r="1.36"/>
<circle cx="264.5" cy="122.8" r="1.49"/>
<circle cx="264.5" cy="122.8" r="1.3"/>
<circle cx="275.5" cy="122.8" r="1.36"/>
<circle cx="275.5" cy="122.8" r="1.29"/>
<circle cx="275.5" cy="122.8" r="1.5"/>
<circle cx="292.5" cy="130.5" r="1.43"/>
<circle cx="292.5" cy="130.5" r="1.5"/>
<circle cx="348.5" cy="136.2" r="1.75"/>
<circle cx="348.6" cy="136.2" r="2.11"/>
<circle cx="348.6" cy="136.2" r="2"/>
<circle cx="348.6" cy="136.2" r="1.69"/>
<circle cx="369.8" cy="136.2" r="2"/>
<circle cx="369.8" cy="136.2" r="2.1"/>
<circle cx="369.8" cy="136.2" r="1.74"/>
<circle cx="369.8" cy="136.2" r="1.7"/>
<circle cx="379.4" cy="135.3" r="1.51"/>
<circle cx="393" cy="121.7" r="1.5"/>
<circle cx="348.5" cy="141.2" r="1.75"/>
<circle cx="348.6" cy="141.2" r="2.11"/>
<circle cx="348.6" cy="141.2" r="2"/>
<circle cx="348.6" cy="141.2" r="1.69"/>
<circle cx="369.8" cy="141.2" r="2"/>
<circle cx="369.8" cy="141.2" r="2.1"/>
<circle cx="369.8" cy="141.2" r="1.74"/>
<circle cx="369.8" cy="141.2" r="1.7"/>
<circle cx="162.5" cy="173.5" r="1.11"/>
<circle cx="174.2" cy="168.1" r=".62"/>
<circle cx="185.7" cy="168.1" r=".6"/>
<circle cx="185.7" cy="168.1" r=".76"/>
<circle cx="189.2" cy="168.1" r=".75"/>
<circle cx="189.2" cy="168.1" r=".6"/>
<circle cx="200.7" cy="168.1" r=".62"/>
<circle cx="212.5" cy="173.5" r="1.1"/>
<circle cx="262.5" cy="173.5" r="1.1"/>
<circle cx="264.2" cy="168.1" r=".75"/>
<circle cx="264.2" cy="168.1" r=".6"/>
<circle cx="275" cy="173.5" r="1.11"/>
<circle cx="275.7" cy="168.1" r=".62"/>
<circle cx="155.7" cy="187.8" r=".82"/>
<circle cx="155.7" cy="181.8" r=".82"/>
<circle cx="162.5" cy="196" r="1.11"/>
<circle cx="162.5" cy="184.8" r="1.25"/>
<circle cx="178.1" cy="183" r=".99"/>
<circle cx="212.5" cy="184.8" r="1.25"/>
<circle cx="212.5" cy="196" r="1.1"/>
<circle cx="262.5" cy="196" r="1.1"/>
<circle cx="274.5" cy="184.8" r="3.5"/>
<circle cx="275" cy="196" r="1.11"/>
<circle cx="289.2" cy="181.8" r=".82"/>
<circle cx="289.2" cy="187.8" r=".82"/>
<circle cx="145" cy="210.6" r=".98"/>
<circle cx="278" cy="205.1" r=".98"/>
</g>
<path d="M412.4 262.3a2.5 2.5 0 0 0-4.1-1.1 2.5 2.5 0 0 0 1 4.2 2.5 2.5 0 0 0 3.2-2.9l-.1-.2" fill="none" stroke="#000" stroke-width=".3" stroke-dasharray="30.5 1.3 1.3 1.3" stroke-dashoffset="24.5" stroke-linecap="butt"/>
<path d="M414.8 261.5a5 5 0 0 0-8.3-2 5 5 0 0 0 2.2 8.3 5 5 0 0 0 6.2-6l-.1-.3" fill="none" stroke="#000" stroke-width=".3" stroke-dasharray="30.5 1.3 1.3 1.3" stroke-dashoffset="16.7" stroke-linecap="butt"/>
<path d="M359.2 131.8v16.6" fill="none" stroke="#000" stroke-width=".3" stroke-dasharray="30.5 1.3 1.3 1.3" stroke-dashoffset="24.1"/>
<path d="M273.7 184.8h-1.2M275 183.5v-1.2M275 186v1.3M276.2 184.8h1.3" fill="none" stroke="#000" stroke-width=".3" stroke-dasharray="30.5 1.3 1.3 1.3"/>
<path d="M410 255.7v14.9" fill="none" stroke="#000" stroke-width=".3" stroke-dasharray="30.5 1.3 1.3 1.3" stroke-dashoffset="25"/>
<path d="M403.4 263l12.6-.1" fill="none" stroke="#000" stroke-width=".3" stroke-dasharray="30.5 1.3 1.3 1.3" stroke-dashoffset="26.1"/>
<path d="M216 248v5" fill="none" stroke="#000" stroke-width=".3" stroke-dasharray="30.5 1.3 1.3 1.3" stroke-dashoffset="29.9"/>
<path d="M151.5 85.4v-21M185.5 84.9v-21M260.5 85.4v-21M294.2 85.1v-21" fill="none" stroke="#f00" stroke-width=".3" stroke-dasharray="30.5 1.3 1.3 1.3" stroke-dashoffset="21.9"/>
<g fill="#000">
<path d="M345.2 142.8l.6 .1-.6 .2z"/>
<path d="M125 19.6l.6-.2v.4zM184.9 19.4l.6 .2-.6 .2zM125 27l.6-.1v.3zM150.9 26.9l.6 .1-.6 .2z"/>
<path d="M172.5 55.5l.6-.2v.3zM197.9 55.3l.6 .2-.6 .1zM172.5 86l-.2 .6h.3zM185.5 85.7l-.2 .6h.3zM125 162.7l.6-.2v.3zM161.9 162.5l.6 .2-.6 .1zM163.7 184.8l.6 .1v-.3zM162.7 197.1l.1 .6h.3zM274.9 197.1l-.2 .6h.4zM162.5 162.7l.6-.2v.3zM211.9 162.5l.6 .2-.6 .1z"/>
<path d="M213.9 47.9l.6 .1-.6 .2zM156.5 48l.6-.1v.3z"/>
<path d="M299.4 54.8l.6 .1-.6 .2zM294.2 54.9l.6-.1v.3zM259.9 19.4l.6 .2-.6 .2zM185.5 19.6l.6-.2v.4z"/>
<path d="M203.4 64l.1 .6h-.3zM203.2 84.4h.3l-.1 .6zM403.5 114.4l.1 .6h-.3zM403.3 143.8h.3l-.1 .6zM302.2 173.5l.2 .6h-.3zM302.1 195.4h.3l-.2 .6zM306.6 171.3l.1 .6h-.3zM306.4 197.7h.3l-.1 .6zM342.5 187.7l.2 .6h-.4zM342.3 192.2h.4l-.2 .6z"/>
<path d="M125 110.8l.6-.1v.3zM299.4 110.7l.6 .1-.6 .2zM262.5 162.7l.6-.2v.3zM274.4 162.5l.6 .2-.6 .1zM212.5 162.7l.6-.2v.3zM261.9 162.5l.6 .2-.6 .1z"/>
<path d="M359.2 148.1l.6-.1v.2zM372.1 148l.6 .1-.6 .1z"/>
<path d="M358.6 148l.6 .1-.6 .1zM345.8 148.1l.6-.1v.2z"/>
<path d="M299.4 162.5l.6 .2-.6 .1zM275 162.7l.6-.2v.3zM348.9 185.7l.6 .1-.6 .2zM347.5 185.8l.6-.1v.3z"/>
<path d="M117 224.2h.3l-.1 .6zM117.2 172.8l.1 .6h-.3z"/>
</g>
<g font-size="6.3">
<text x="282.1" y="250.3">名称</text>
<text x="347.1" y="250.3">图号</text>
<text x="282.1" y="260.3">材质</text>
<text x="347.1" y="260.3">质量</text>
<text x="383.3" y="262.1">视</text>
<text x="383.3" y="269.9">图</text>
<text x="282.1" y="270.3">版次</text>
<text x="347.1" y="270.3">比例</text>
</g>
<g font-size="4.2">
<text x="4.8" y="237.6">注意：1.行走平行度（正面+侧面），450行程内，≤±0.03mm，1000行程内，≤±0.05mm。</text>
<text x="12.2" y="243.3">2.本体形变，450行程内，≤±0.03mm，1000行程内，≤±0.05mm。</text>
<text x="18.6" y="251.3">型号/规格</text>
<text x="70.6" y="251.3">GTH5-150-BR-M10-C4</text>
<text x="301.9" y="249.5">GTH5-150-BR-M10-C4</text>
<text x="14.4" y="258.3">螺杆型号/规格</text>
<text x="19.7" y="263.9">有效行程</text>
<text x="63.7" y="258.3">1205</text>
<text x="86.5" y="263.9">150</text>
<text x="89.9" y="258.3">1210</text>
<text x="111.7" y="258.3">1220</text>
<text x="19.7" y="269.5">精度等级</text>
<text x="87.6" y="269.5">C7</text>
<text x="259" y="267">2022/7/25</text>
<text x="19.7" y="275.2">马达容量</text>
<text x="86.5" y="275.2">M10</text>
<text x="15.4" y="280.8">重复定位精度</text>
<text x="86.7" y="280.8">0.02</text>
<text x="9.1" y="286.4">感应开关方式及数量</text>
<text x="72.7" y="286.4">外挂型三只（C4）</text>
<text x="15.5" y="292">建议最快速度</text>
<text x="60.5" y="292">250MM/S</text>
<text x="86.7" y="292">500MM/S</text>
<text x="107.4" y="292">1000MM/S</text>
</g>
<g font-size="4.1">
<text x="279.9" y="186.4">I</text>
<text x="368.8" y="187">I</text>
<text x="364.7" y="192.2">1 : 1</text>
</g>
<g font-size="3.5">
<text x="143.4" y="20.8">121 滑台原点位置</text>
<text x="210.5" y="20.8">150 有效行程</text>
<text x="134.3" y="26.5">53</text>
<text x="141.8" y="26.5">1</text>
<text x="128.5" y="30">滑台极限位置</text>
<text x="188.8" y="49.3">116</text>
<text x="189.7" y="56.7">52</text>
<text x="303.3" y="56.2">11.50</text>
<text x="316" y="56.2">1 滑台极限位置</text>
<text x="204.6" y="75.8" transform="rotate(-90 204.6 75.8)">42</text>
<text x="151.5" y="96.2">4 x M5 贯穿</text>
<text x="187.1" y="96.2">2 x</text>
<text x="198.6" y="96.2">3 H7</text>
<text x="212.5" y="96.2">7</text>
<text x="216.7" y="112.1">350</text>
<text x="404.7" y="132.5" transform="rotate(-90 404.7 132.5)">60</text>
<text x="331.6" y="142.5">基准面</text>
<text x="348.1" y="149.3">26.70</text>
<text x="363.9" y="149.3">27</text>
<text x="144.4" y="163.9">75</text>
<text x="180.6" y="163.9">100</text>
<text x="232.4" y="163.9">100</text>
<text x="267.2" y="163.9">25</text>
<text x="285" y="163.9">50</text>
<text x="340.2" y="179.8" transform="rotate(-90 340.2 179.8)">+0.012</text>
<text x="343.8" y="178" transform="rotate(-90 343.8 178)">0</text>
<text x="347.3" y="175.5" transform="rotate(-90 347.3 175.5)">6</text>
<text x="169.3" y="184.3">2 x</text>
<text x="180.9" y="184.3">5 H7</text>
<text x="194.7" y="184.3">6</text>
<text x="343.8" y="183.3" transform="rotate(-90 343.8 183.3)">5</text>
<text x="303.5" y="186.3" transform="rotate(-90 303.5 186.3)">45</text>
<text x="307.9" y="186.3" transform="rotate(-90 307.9 186.3)">54</text>
<text x="353.4" y="187.1">2</text>
<text x="118.4" y="199.9" transform="rotate(-90 118.4 199.9)">104</text>
<text x="276.4" y="202.8">4 x M5</text>
<text x="293" y="202.8">15</text>
<text x="143.4" y="208.3">4 x M5</text>
<text x="160" y="208.3">15</text>
<text x="280.7" y="206.4">4.40 贯穿</text>
<text x="147.7" y="211.9">4.40 贯穿</text>
<text x="221.4" y="246.8">1</text>
<text x="221.4" y="251.8">2</text>
<text x="218.8" y="256.8">序号</text>
<text x="232.2" y="256.8">修 订 版 次</text>
<text x="257.5" y="256.8">设计变更编号</text>
<text x="228.2" y="261.8">设</text>
<text x="240.1" y="261.8">计</text>
<text x="252" y="261.8">变</text>
<text x="263.9" y="261.8">更</text>
<text x="219.1" y="266.7">设 计</text>
<text x="368.3" y="269.3">1:2</text>
<text x="219.1" y="271.7">校 核</text>
<text x="219.1" y="276.7">批 准</text>
<text x="222.9" y="282.7">技术要求：</text>
<text x="231.8" y="287.3">1、未标注公差全部 0.1</text>
<text x="231.7" y="291.8">2、未标注倒角全部C0.3</text>
</g>
</svg>
